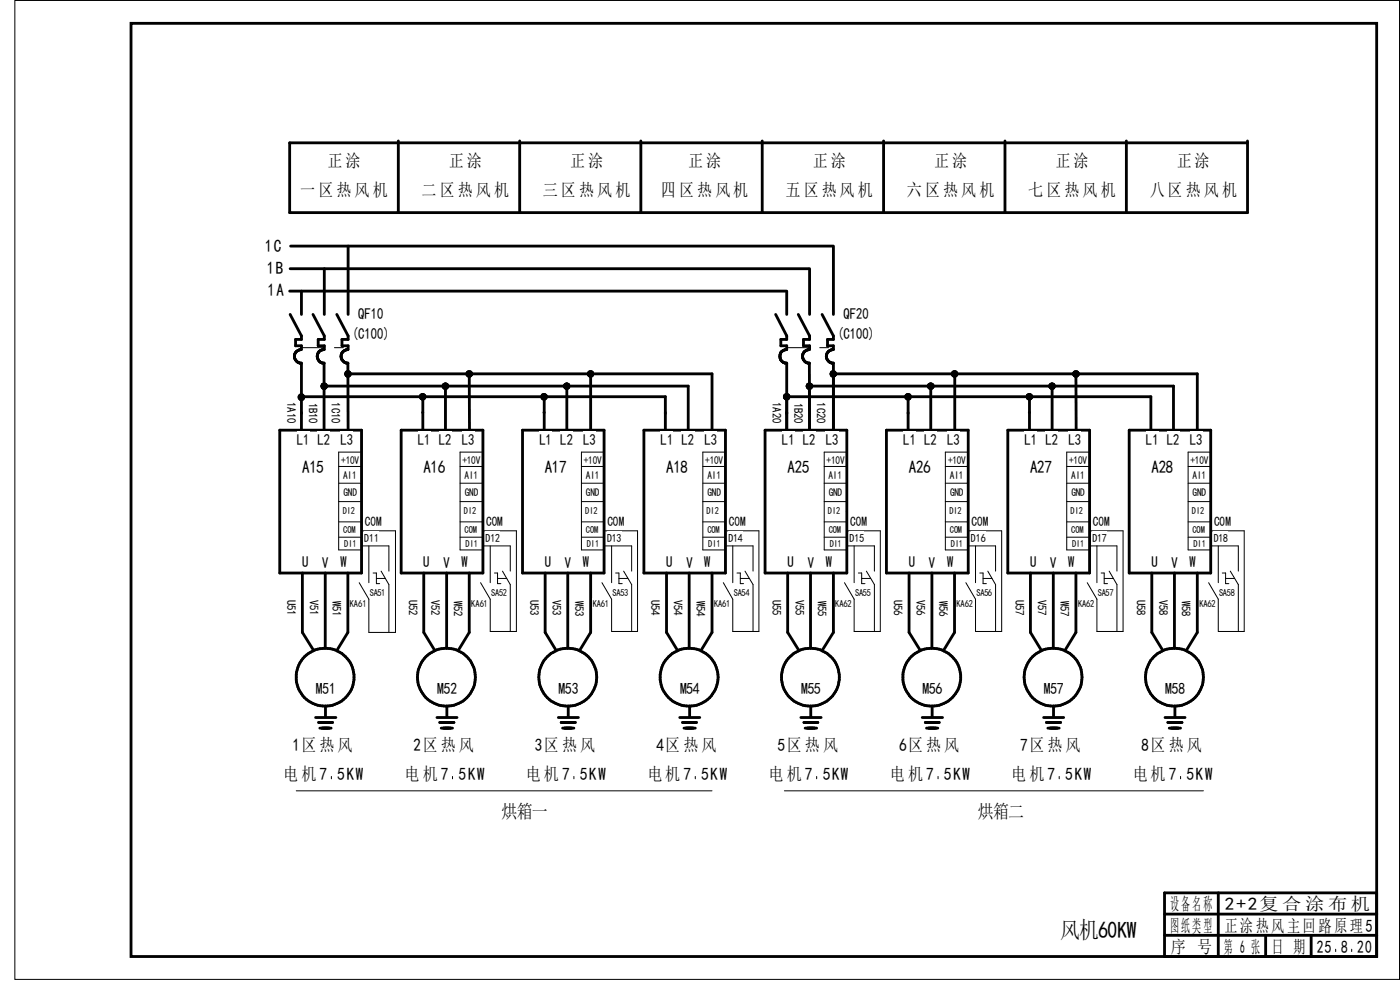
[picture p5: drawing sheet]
<svg xmlns="http://www.w3.org/2000/svg" width="297mm" height="210mm" viewBox="0 0 297 210" stroke-linecap="round" stroke-linejoin="round" font-family="sans-serif">
<g fill="none" stroke="#000" stroke-width=".6">
<path d="M84.5 29.9v15.2M110.2 29.9v15.2M136 29.9v15.2M161.7 29.9v15.2M187.4 29.9v15.2M213.2 29.9v15.2M239 29.9v15.2M264.6 29.9v15.2h-203.2v-14.8h203.2M61.5 57h110.1M61.7 52.2h114.9M68.8 57v9.7M73.9 52.2v14.5"/>
<path d="M171.7 57v9.7M176.8 52.2v14.5M61.4 61.8h105.4M61.5 66.7l2.4 4.5v.8h-1.2v1.4h1.2v.7M63.9 74.1a1.45 1.45 0 0 0-1.5 1.5 1.45 1.45 0 0 0 1.5 1.4M63.9 61.8v4.9M63.9 77v14.2M66.4 66.7l2.4 4.5v.8h-1.3v1.4h1.3v.7M68.7 74.1a1.45 1.45 0 0 0-1.4 1.5 1.45 1.45 0 0 0 1.4 1.4M68.7 77v14.2M71.5 66.7l2.4 4.5v.8h-1.4v1.4h1.4v.7M73.1 76.9l.7 .1z"/>
<path d="M73.8 74.1a1.44 1.44 0 0 0-1.4 1.1 1.44 1.44 0 0 0 .7 1.7M73.8 77l.1 14.5M73.9 79.3h77.2v12.2M99.5 79.3l.1 12.2M125.3 79.3v12.2M164.5 66.7l2.4 4.5v.8h-1.2v1.4h1.2v.7M166.5 77h.3M166.5 77h.4M166.9 74.1a1.45 1.45 0 0 0-1.4 1.3 1.45 1.45 0 0 0 1 1.6M166.9 61.8v4.9M166.9 77v14.2M169.3 66.7l2.4 4.5v.8h-1.3v1.4h1.3v.7"/>
<path d="M170.4 76.3a1.34 1.34 0 0 0 1.3 .7h-.4M170.4 76.3l.6 .6M171.7 74.1a1.43 1.43 0 0 0-1.3 2.2M171.7 77v14.2v-9.3M174.4 66.7l2.4 4.5v.8h-1.2v1.4h1.2v.7M176.3 79.3h77.7v12.2M176.4 74.2a1.44 1.44 0 0 0-1.1 1.4 1.44 1.44 0 0 0 1.1 1.4M176.4 77h.3M176.4 77h.4M176.7 74.1l-.3 .1M176.8 74.1l-.4 .1M176.8 77v14.5"/>
<path d="M202.5 79.3v12.2M228.3 79.3v12.2M59.4 91.2h17.3v30.3h-17.3zM63.9 84.2h77.2v7M68.8 81.9h77.2v9.3M85.1 91.2h17.3v30.3h-17.3zM89.6 87.5h.1M89.7 84.2v7M94.5 81.9v9.3M110.8 91.2h17.4v30.3h-17.4zM115.4 87.5h.1M115.5 84.2v7"/>
<path d="M120.3 81.9v9.3M136.6 91.2h17.3v30.3h-17.3zM162.3 91.2h17.3v30.3h-17.3zM166.9 84.2h77.2v7M171.2 81.9h77.7v9.3M188 91.2h17.4v30.3h-17.4zM192.7 84.2v7M197.5 81.9v9.3M213.8 91.2h17.4v30.3h-17.4zM218.4 87.5h.1M218.4 84.2v7M223.2 81.9v9.3"/>
<path d="M239.6 91.2h17.2v30.3h-17.2zM64.2 121.5v12.6l2.4 3.9M69 121.5v16M73.8 121.5v12.6l-2.3 3.9M89.9 121.5v12.6l2.3 3.9M94.7 121.5v16M99.5 121.5v12.6l-2.3 3.9M115.6 121.5v12.6l2.4 3.9M120.4 121.5v16M125.3 121.5v12.6l-2.4 3.9M141.4 121.5v12.6l2.4 3.9M146.2 121.5v16"/>
<path d="M151.1 121.5v12.6l-2.4 3.9M167.1 121.5v12.6l2.4 3.9M171.9 121.5v16M176.8 121.5v12.6l-2.4 3.9M192.8 121.5v12.6l2.4 3.9M197.7 121.5v16M202.5 121.5v12.6l-2.4 3.9M218.6 121.5v12.6l2.4 3.9M223.5 121.5v16M228.3 121.5v12.6l-2.4 3.9M244.4 121.5v12.6l2.3 3.9M249.2 121.5v16"/>
<path d="M254 121.5v12.6l-2.3 3.9M67 152.2h4.2M67.6 153.2h3M67.8 154.5h2.4M69.1 149.7v2.3M92.7 152.2h4.3M93.3 153.2h3M93.6 154.5h2.4M94.8 149.7v2.3M118.5 152.2h4.2M119 153.2h3M119.4 154.5h2.4"/>
<path d="M120.5 149.7v2.3M144.2 152.2h4.2M144.8 153.2h3M145.1 154.5h2.4M146.3 149.7v2.3M169.9 152.2h4.3M170.6 153.2h2.9M170.8 154.5h2.4M172 149.7v2.3M195.6 152.2h4.4M196.3 153.2h2.9M196.6 154.5h2.4"/>
<path d="M197.7 149.7v2.3M221.4 152.2h4.2M222 153.2h3M222.3 154.5h2.4M223.5 149.7v2.3M247.1 152.2h4.3M247.8 153.2h3M248 154.5h2.4M249.3 149.7v2.3"/>
<circle cx="73.8" cy="79.3" r=".48"/>
<circle cx="99.6" cy="79.3" r=".5"/>
<circle cx="125.3" cy="79.3" r=".5"/>
<circle cx="176.8" cy="79.3" r=".51"/>
<circle cx="202.5" cy="79.3" r=".49"/>
<circle cx="228.2" cy="79.3" r=".51"/>
<circle cx="63.9" cy="84.3" r=".51"/>
<circle cx="68.8" cy="81.9" r=".5"/>
<circle cx="89.7" cy="84.2" r=".51"/>
<circle cx="94.5" cy="81.9" r=".49"/>
<circle cx="115.4" cy="84.2" r=".5"/>
<circle cx="120.2" cy="81.9" r=".49"/>
<circle cx="166.9" cy="84.2" r=".49"/>
<circle cx="171.7" cy="81.9" r=".5"/>
<circle cx="192.6" cy="84.2" r=".49"/>
<circle cx="197.5" cy="81.9" r=".5"/>
<circle cx="218.4" cy="84.2" r=".51"/>
<circle cx="223.2" cy="81.9" r=".49"/>
<circle cx="69" cy="143.6" r="6.1"/>
<circle cx="94.7" cy="143.6" r="6.1"/>
<circle cx="120.4" cy="143.6" r="6.1"/>
<circle cx="146.2" cy="143.6" r="6.1"/>
<circle cx="171.9" cy="143.6" r="6.1"/>
<circle cx="197.7" cy="143.6" r="6.1"/>
<circle cx="223.4" cy="143.6" r="6.1"/>
<circle cx="249.2" cy="143.6" r="6.1"/>
</g>
<g fill="none" stroke="#000" stroke-width=".21">
<path d="M63.9 73.7h5.1M71 73.7h1.9M166.9 73.7h5M173.9 73.7h1.9M71.9 98.9h4.7M76.7 95.9h-4.8v20.7h4.7M97.6 98.9h4.7M102.4 95.9h-4.8v20.7h4.7M123.3 98.9h4.8M128.2 95.9h-4.9v20.7h4.8M149.1 98.9h4.7M153.9 95.9h-4.8v20.7h4.7"/>
<path d="M174.8 98.9h4.7M179.6 95.9h-4.8v20.7h4.7M200.5 98.9h4.8M205.4 95.9h-4.9v20.7h4.8M226.3 98.9h4.8M231.2 95.9h-4.9v20.7h4.8M252 98.9h4.8M256.8 95.9h-4.8v20.7h4.8M71.9 110.7h4.8M71.9 114h4.7M71.9 102.5h4.8M71.9 106.4h4.8"/>
<path d="M76.6 108.4h.1M76.7 112.6h7.2v21.5h-5.6v-7l-2.1-3.5M76.7 115.8h5.8v5.3M78.3 115.8v7.8M97.6 110.7h4.8M97.6 114h4.7M97.6 102.5h4.8M97.6 106.4h4.8M102.3 108.4h.1M102.4 115.8h5.8v5.3M102.4 112.6h7.2v21.4h-5.6v-6.9l-2.1-3.5M104 115.8v7.8"/>
<path d="M123.3 110.7h4.9M123.3 114h4.8M123.3 102.5h4.9M123.3 106.4h4.9M128.1 108.4h.1M128.2 115.8h5.8v5.3M128.2 112.6h7v21.4h-5.5v-6.9l-2-3.5M129.7 115.8v7.8M149.1 110.7h4.8M149.1 114h4.7M149.1 102.5h4.8M149.1 106.4h4.8"/>
<path d="M153.8 108.4h.1M153.9 115.8h5.9v5.3M153.9 112.6h7.1v21.4h-5.5v-6.9l-2-3.5M155.5 115.8v7.8M174.8 110.7h4.8M174.8 114h4.7M174.8 102.5h4.8M174.8 106.4h4.8M179.5 108.4h.1M179.6 115.8h5.9v5.3M179.6 112.6h7.2v21.4h-5.6v-6.9l-2.1-3.5M181.2 115.8v7.8"/>
<path d="M200.5 110.7h4.9M200.5 114h4.8M200.5 102.5h4.9M200.5 106.4h4.9M205.3 108.4h.1M205.4 115.8h5.8v5.3M205.4 112.6h7.1v21.4h-5.6v-6.9l-2-3.5M206.9 115.8v7.8M226.3 110.7h4.9M226.3 114h4.8M226.3 102.5h4.9M226.3 106.4h4.9"/>
<path d="M231.1 108.4h.1M231.2 115.8h5.8v5.3M231.2 112.6h7v21.4h-5.5v-6.9l-2-3.5M232.7 115.8v7.8M252 110.7h4.8M252 114h4.8M252 102.5h4.8M252 106.4h4.8M256.8 108.4h.1M256.8 115.8h5.9v5.3M256.8 112.6h7.2v21.4h-5.5v-6.9l-2.1-3.5M258.5 115.8v7.8"/>
<path d="M79.1 121.5h.8v2.3h.6M79.9 122.7h1.9M80.9 121.1l1.6 2.9v10.1M104.9 121.5h.7v2.3h.7M105.6 122.7h1.9M106.6 121.1l1.6 2.9v10M130.6 121.5h.7v2.3h.7M131.3 122.7h1.9M132.3 121.1l1.7 2.9v10M156.4 121.5h.7v2.3h.6M157.1 122.7h1.9M158 121.1l1.8 2.9v10"/>
<path d="M182.1 121.5h.7v2.3h.7M182.8 122.7h1.9M183.8 121.1l1.7 2.9v10M207.9 121.5h.6v2.3h.8M208.5 122.7h1.9M209.5 121.1l1.7 2.9v10M233.6 121.5h.6v2.3h.7M234.2 122.7h2M235.3 121.1l1.7 2.9v10M259.3 121.5h.7v2.3h.7M260 122.7h1.9M261 121.1l1.7 2.9v10"/>
<path d="M62.8 167.8h88.3M166.4 167.8h88.9"/>
</g>
<g fill="#000">
<circle cx="63.9" cy="87.5" r=".3"/>
<circle cx="141.1" cy="87.5" r=".3"/>
<circle cx="166.9" cy="87.5" r=".3"/>
<circle cx="192.7" cy="87.5" r=".3"/>
</g>
<g fill="#fff">
<path d="M72.8 103.1h2.9v2.3h-2.9z" fill-rule="evenodd"/>
<path d="M72.2 91.5h2.7v3.2h-2.7z" fill-rule="evenodd"/>
<path d="M77.4 109h3.6v2.9h-3.6z" fill-rule="evenodd"/>
<path d="M60.7 127.2h2.6v3.3h-2.6z" fill-rule="evenodd"/>
<path d="M65.5 127.3h2.5v3.3h-2.5z" fill-rule="evenodd"/>
<path d="M67 144.2h4.2v3.3h-4.2z" fill-rule="evenodd"/>
<path d="M68.3 117.6h1.5v3.2h-1.5z" fill-rule="evenodd"/>
<path d="M64.1 117.4h1.4v3.2h-1.4z" fill-rule="evenodd"/>
<path d="M72.2 117.3h1.4v3.2h-1.4z" fill-rule="evenodd"/>
<path d="M62.9 91.5h2.8v3.2h-2.8z" fill-rule="evenodd"/>
<path d="M67.3 91.5h2.8v3.2h-2.8z" fill-rule="evenodd"/>
<path d="M72.4 96.4h3.8v2.3h-3.8z" fill-rule="evenodd"/>
<path d="M70.1 85.3h2.6v4.5h-2.6z" fill-rule="evenodd"/>
<path d="M65.2 85.4h2.6v4.4h-2.6z" fill-rule="evenodd"/>
<path d="M60.7 85.3h2.6v4.4h-2.6z" fill-rule="evenodd"/>
<path d="M60.1 162.1h17.3v3.6h-17.3z" fill-rule="evenodd"/>
</g>
<path d="M70.3 164.7v.5" fill="none" stroke="#000" stroke-width=".21"/>
<g fill="#fff">
<path d="M64.1 97h4.6v3.7h-4.6z" fill-rule="evenodd"/>
<path d="M56.2 50.1h3.9v3.6h-3.9z" fill-rule="evenodd"/>
<path d="M56.6 54.7h3.9v3.7h-3.9z" fill-rule="evenodd"/>
<path d="M56.7 59.5h3.9v3.6h-3.9z" fill-rule="evenodd"/>
<path d="M72.8 99.5h2.9v2.3h-2.9z" fill-rule="evenodd"/>
<path d="M72.8 111.2h2.7v2.1h-2.7z" fill-rule="evenodd"/>
<path d="M73 114.2h2.7v2.1h-2.7z" fill-rule="evenodd"/>
<path d="M72.7 107.2h2.6v2.1h-2.6z" fill-rule="evenodd"/>
<path d="M77.3 112.8h3.1v2.4h-3.1z" fill-rule="evenodd"/>
<path d="M74.2 126.9h3.6v2.1h-3.6z" fill-rule="evenodd"/>
<path d="M70.3 127.5h2.5v3.3h-2.5z" fill-rule="evenodd"/>
<path d="M78.4 124.5h3.4v2.1h-3.4z" fill-rule="evenodd"/>
<path d="M98.6 103.1h2.8v2.3h-2.8z" fill-rule="evenodd"/>
<path d="M97.9 91.5h2.8v3.2h-2.8z" fill-rule="evenodd"/>
<path d="M103.1 109h3.6v2.9h-3.6z" fill-rule="evenodd"/>
<path d="M86.4 127.2h2.6v3.3h-2.6z" fill-rule="evenodd"/>
<path d="M91.2 127.3h2.6v3.3h-2.6z" fill-rule="evenodd"/>
<path d="M92.7 144.2h4.3v3.3h-4.3z" fill-rule="evenodd"/>
<path d="M94.1 117.6h1.4v3.2h-1.4z" fill-rule="evenodd"/>
<path d="M89.8 117.4h1.4v3.2h-1.4z" fill-rule="evenodd"/>
<path d="M97.9 117.3h1.4v3.2h-1.4z" fill-rule="evenodd"/>
<path d="M88.6 91.5h2.8v3.2h-2.8z" fill-rule="evenodd"/>
<path d="M93.1 91.5h2.7v3.2h-2.7z" fill-rule="evenodd"/>
<path d="M98.1 96.4h3.8v2.3h-3.8z" fill-rule="evenodd"/>
<path d="M85.8 162.1h17.3v3.6h-17.3z" fill-rule="evenodd"/>
</g>
<path d="M96 164.7v.5" fill="none" stroke="#000" stroke-width=".21"/>
<g fill="#fff">
<path d="M89.8 97h4.7v3.7h-4.7z" fill-rule="evenodd"/>
<path d="M98.5 99.5h2.9v2.3h-2.9z" fill-rule="evenodd"/>
<path d="M98.5 111.2h2.7v2.1h-2.7z" fill-rule="evenodd"/>
<path d="M98.7 114.2h2.7v2.1h-2.7z" fill-rule="evenodd"/>
<path d="M98.4 107.2h2.7v2.1h-2.7z" fill-rule="evenodd"/>
<path d="M103 112.8h3.1v2.4h-3.1z" fill-rule="evenodd"/>
<path d="M100 126.9h3.5v2.1h-3.5z" fill-rule="evenodd"/>
<path d="M96 127.5h2.6v3.3h-2.6z" fill-rule="evenodd"/>
<path d="M104.2 124.5h3.3v2.1h-3.3z" fill-rule="evenodd"/>
<path d="M124.3 103.1h2.9v2.3h-2.9z" fill-rule="evenodd"/>
<path d="M123.7 91.5h2.7v3.2h-2.7z" fill-rule="evenodd"/>
<path d="M128.8 109h3.7v2.9h-3.7z" fill-rule="evenodd"/>
<path d="M112.2 127.2h2.6v3.3h-2.6z" fill-rule="evenodd"/>
<path d="M116.9 127.3h2.6v3.3h-2.6z" fill-rule="evenodd"/>
<path d="M118.5 144.2h4.2v3.3h-4.2z" fill-rule="evenodd"/>
<path d="M119.8 117.6h1.4v3.2h-1.4z" fill-rule="evenodd"/>
<path d="M115.5 117.4h1.4v3.2h-1.4z" fill-rule="evenodd"/>
<path d="M123.6 117.3h1.4v3.2h-1.4z" fill-rule="evenodd"/>
<path d="M114.4 91.5h2.7v3.2h-2.7z" fill-rule="evenodd"/>
<path d="M118.8 91.5h2.8v3.2h-2.8z" fill-rule="evenodd"/>
<path d="M123.8 96.4h3.9v2.3h-3.9z" fill-rule="evenodd"/>
<path d="M111.6 162.1h17.3v3.6h-17.3z" fill-rule="evenodd"/>
</g>
<path d="M121.8 164.7v.5" fill="none" stroke="#000" stroke-width=".21"/>
<g fill="#fff">
<path d="M115.6 97h4.6v3.7h-4.6z" fill-rule="evenodd"/>
<path d="M124.3 99.5h2.9v2.3h-2.9z" fill-rule="evenodd"/>
<path d="M124.3 111.2h2.6v2.1h-2.6z" fill-rule="evenodd"/>
<path d="M124.5 114.2h2.6v2.1h-2.6z" fill-rule="evenodd"/>
<path d="M124.1 107.2h2.7v2.1h-2.7z" fill-rule="evenodd"/>
<path d="M128.8 112.8h3v2.4h-3z" fill-rule="evenodd"/>
<path d="M125.7 126.9h3.5v2.1h-3.5z" fill-rule="evenodd"/>
<path d="M121.7 127.5h2.6v3.3h-2.6z" fill-rule="evenodd"/>
<path d="M129.9 124.5h3.3v2.1h-3.3z" fill-rule="evenodd"/>
<path d="M150 103.1h2.9v2.3h-2.9z" fill-rule="evenodd"/>
<path d="M149.4 91.5h2.8v3.2h-2.8z" fill-rule="evenodd"/>
<path d="M154.6 109h3.6v2.9h-3.6z" fill-rule="evenodd"/>
<path d="M137.9 127.2h2.6v3.3h-2.6z" fill-rule="evenodd"/>
<path d="M142.7 127.3h2.6v3.3h-2.6z" fill-rule="evenodd"/>
<path d="M144.2 144.2h4.2v3.3h-4.2z" fill-rule="evenodd"/>
<path d="M145.6 117.6h1.4v3.2h-1.4z" fill-rule="evenodd"/>
<path d="M141.3 117.4h1.4v3.2h-1.4z" fill-rule="evenodd"/>
<path d="M149.4 117.3h1.4v3.2h-1.4z" fill-rule="evenodd"/>
<path d="M140.1 91.5h2.8v3.2h-2.8z" fill-rule="evenodd"/>
<path d="M144.5 91.5h2.8v3.2h-2.8z" fill-rule="evenodd"/>
<path d="M149.6 96.4h3.8v2.3h-3.8z" fill-rule="evenodd"/>
<path d="M137.3 162.1h17.3v3.6h-17.3z" fill-rule="evenodd"/>
</g>
<path d="M147.5 164.7v.5" fill="none" stroke="#000" stroke-width=".21"/>
<g fill="#fff">
<path d="M141.3 97h4.6v3.7h-4.6z" fill-rule="evenodd"/>
<path d="M150 99.5h2.9v2.3h-2.9z" fill-rule="evenodd"/>
<path d="M150 111.2h2.7v2.1h-2.7z" fill-rule="evenodd"/>
<path d="M150.2 114.2h2.7v2.1h-2.7z" fill-rule="evenodd"/>
<path d="M149.9 107.2h2.6v2.1h-2.6z" fill-rule="evenodd"/>
<path d="M154.5 112.8h3.1v2.4h-3.1z" fill-rule="evenodd"/>
<path d="M151.5 126.9h3.5v2.1h-3.5z" fill-rule="evenodd"/>
<path d="M147.5 127.5h2.6v3.3h-2.6z" fill-rule="evenodd"/>
<path d="M155.7 124.5h3.3v2.1h-3.3z" fill-rule="evenodd"/>
<path d="M175.8 103.1h2.9v2.3h-2.9z" fill-rule="evenodd"/>
<path d="M175.1 91.5h2.8v3.2h-2.8z" fill-rule="evenodd"/>
<path d="M180.3 109h3.7v2.9h-3.7z" fill-rule="evenodd"/>
<path d="M163.7 127.2h2.5v3.3h-2.5z" fill-rule="evenodd"/>
<path d="M168.4 127.3h2.6v3.3h-2.6z" fill-rule="evenodd"/>
<path d="M169.9 144.2h4.3v3.3h-4.3z" fill-rule="evenodd"/>
<path d="M171.3 117.6h1.4v3.2h-1.4z" fill-rule="evenodd"/>
<path d="M167 117.4h1.4v3.2h-1.4z" fill-rule="evenodd"/>
<path d="M175.1 117.3h1.4v3.2h-1.4z" fill-rule="evenodd"/>
<path d="M165.9 91.5h2.7v3.2h-2.7z" fill-rule="evenodd"/>
<path d="M170.3 91.5h2.7v3.2h-2.7z" fill-rule="evenodd"/>
<path d="M175.3 96.4h3.9v2.3h-3.9z" fill-rule="evenodd"/>
<path d="M163 162.1h17.4v3.6h-17.4z" fill-rule="evenodd"/>
</g>
<path d="M173.2 164.7v.5" fill="none" stroke="#000" stroke-width=".21"/>
<g fill="#fff">
<path d="M167 97h4.7v3.7h-4.7z" fill-rule="evenodd"/>
<path d="M175.7 99.5h2.9v2.3h-2.9z" fill-rule="evenodd"/>
<path d="M175.8 111.2h2.6v2.1h-2.6z" fill-rule="evenodd"/>
<path d="M176 114.2h2.6v2.1h-2.6z" fill-rule="evenodd"/>
<path d="M175.6 107.2h2.7v2.1h-2.7z" fill-rule="evenodd"/>
<path d="M180.2 112.8h3.1v2.4h-3.1z" fill-rule="evenodd"/>
<path d="M177.2 126.9h3.5v2.1h-3.5z" fill-rule="evenodd"/>
<path d="M173.2 127.5h2.6v3.3h-2.6z" fill-rule="evenodd"/>
<path d="M181.4 124.5h3.3v2.1h-3.3z" fill-rule="evenodd"/>
<path d="M201.5 103.1h2.9v2.3h-2.9z" fill-rule="evenodd"/>
<path d="M200.9 91.5h2.7v3.2h-2.7z" fill-rule="evenodd"/>
<path d="M206.1 109h3.6v2.9h-3.6z" fill-rule="evenodd"/>
<path d="M189.4 127.2h2.6v3.3h-2.6z" fill-rule="evenodd"/>
<path d="M194.2 127.3h2.5v3.3h-2.5z" fill-rule="evenodd"/>
<path d="M195.7 144.2h4.2v3.3h-4.2z" fill-rule="evenodd"/>
<path d="M197.1 117.6h1.4v3.2h-1.4z" fill-rule="evenodd"/>
<path d="M192.8 117.4h1.4v3.2h-1.4z" fill-rule="evenodd"/>
<path d="M200.9 117.3h1.4v3.2h-1.4z" fill-rule="evenodd"/>
<path d="M191.6 91.5h2.8v3.2h-2.8z" fill-rule="evenodd"/>
<path d="M196 91.5h2.8v3.2h-2.8z" fill-rule="evenodd"/>
<path d="M201.1 96.4h3.8v2.3h-3.8z" fill-rule="evenodd"/>
<path d="M218.5 97h4.7v3.7h-4.7z" fill-rule="evenodd"/>
<path d="M201.5 99.5h2.9v2.3h-2.9z" fill-rule="evenodd"/>
<path d="M201.5 111.2h2.7v2.1h-2.7z" fill-rule="evenodd"/>
<path d="M201.7 114.2h2.7v2.1h-2.7z" fill-rule="evenodd"/>
<path d="M201.4 107.2h2.6v2.1h-2.6z" fill-rule="evenodd"/>
<path d="M206 112.8h3.1v2.4h-3.1z" fill-rule="evenodd"/>
<path d="M202.9 126.9h3.6v2.1h-3.6z" fill-rule="evenodd"/>
<path d="M199 127.5h2.5v3.3h-2.5z" fill-rule="evenodd"/>
<path d="M207.1 124.5h3.4v2.1h-3.4z" fill-rule="evenodd"/>
<path d="M227.3 103.1h2.8v2.3h-2.8z" fill-rule="evenodd"/>
<path d="M226.6 91.5h2.8v3.2h-2.8z" fill-rule="evenodd"/>
<path d="M231.8 109h3.6v2.9h-3.6z" fill-rule="evenodd"/>
<path d="M215.1 127.2h2.6v3.3h-2.6z" fill-rule="evenodd"/>
<path d="M219.9 127.3h2.6v3.3h-2.6z" fill-rule="evenodd"/>
<path d="M221.4 144.2h4.3v3.3h-4.3z" fill-rule="evenodd"/>
<path d="M222.8 117.6h1.4v3.2h-1.4z" fill-rule="evenodd"/>
<path d="M218.5 117.4h1.4v3.2h-1.4z" fill-rule="evenodd"/>
<path d="M226.6 117.3h1.4v3.2h-1.4z" fill-rule="evenodd"/>
<path d="M217.3 91.5h2.8v3.2h-2.8z" fill-rule="evenodd"/>
<path d="M221.8 91.5h2.7v3.2h-2.7z" fill-rule="evenodd"/>
<path d="M226.8 96.4h3.8v2.3h-3.8z" fill-rule="evenodd"/>
<path d="M214.5 162.1h17.3v3.6h-17.3z" fill-rule="evenodd"/>
</g>
<path d="M224.7 164.7v.5" fill="none" stroke="#000" stroke-width=".21"/>
<g fill="#fff">
<path d="M244.3 97h4.6v3.7h-4.6z" fill-rule="evenodd"/>
<path d="M227.2 99.5h2.9v2.3h-2.9z" fill-rule="evenodd"/>
<path d="M227.2 111.2h2.7v2.1h-2.7z" fill-rule="evenodd"/>
<path d="M227.4 114.2h2.7v2.1h-2.7z" fill-rule="evenodd"/>
<path d="M227.1 107.2h2.7v2.1h-2.7z" fill-rule="evenodd"/>
<path d="M231.7 112.8h3.1v2.4h-3.1z" fill-rule="evenodd"/>
<path d="M228.7 126.9h3.5v2.1h-3.5z" fill-rule="evenodd"/>
<path d="M224.7 127.5h2.6v3.3h-2.6z" fill-rule="evenodd"/>
<path d="M232.9 124.5h3.3v2.1h-3.3z" fill-rule="evenodd"/>
<path d="M253 103.1h2.9v2.3h-2.9z" fill-rule="evenodd"/>
<path d="M252.4 91.5h2.7v3.2h-2.7z" fill-rule="evenodd"/>
<path d="M257.5 109h3.7v2.9h-3.7z" fill-rule="evenodd"/>
<path d="M240.9 127.2h2.6v3.3h-2.6z" fill-rule="evenodd"/>
<path d="M245.6 127.3h2.6v3.3h-2.6z" fill-rule="evenodd"/>
<path d="M247.2 144.2h4.2v3.3h-4.2z" fill-rule="evenodd"/>
<path d="M248.5 117.6h1.4v3.2h-1.4z" fill-rule="evenodd"/>
<path d="M244.2 117.4h1.4v3.2h-1.4z" fill-rule="evenodd"/>
<path d="M252.3 117.3h1.4v3.2h-1.4z" fill-rule="evenodd"/>
<path d="M243.1 91.5h2.7v3.2h-2.7z" fill-rule="evenodd"/>
<path d="M247.5 91.5h2.8v3.2h-2.8z" fill-rule="evenodd"/>
<path d="M252.6 96.4h3.8v2.3h-3.8z" fill-rule="evenodd"/>
<path d="M240.3 162.1h17.3v3.6h-17.3z" fill-rule="evenodd"/>
</g>
<path d="M250.4 164.7v.5" fill="none" stroke="#000" stroke-width=".21"/>
<g fill="#fff">
<path d="M253 99.5h2.9v2.3h-2.9z" fill-rule="evenodd"/>
<path d="M253 111.2h2.6v2.1h-2.6z" fill-rule="evenodd"/>
<path d="M253.2 114.2h2.6v2.1h-2.6z" fill-rule="evenodd"/>
<path d="M252.8 107.2h2.7v2.1h-2.7z" fill-rule="evenodd"/>
<path d="M257.5 112.8h3v2.4h-3z" fill-rule="evenodd"/>
<path d="M254.4 126.9h3.5v2.1h-3.5z" fill-rule="evenodd"/>
<path d="M250.4 127.5h2.6v3.3h-2.6z" fill-rule="evenodd"/>
<path d="M258.6 124.5h3.3v2.1h-3.3z" fill-rule="evenodd"/>
<path d="M192.8 97h4.6v3.7h-4.6z" fill-rule="evenodd"/>
<path d="M74.6 69h8.2v3.2h-8.2z" fill-rule="evenodd"/>
<path d="M188.8 162.1h17.3v3.6h-17.3z" fill-rule="evenodd"/>
</g>
<path d="M199 164.7v.5" fill="none" stroke="#000" stroke-width=".21"/>
<g fill="#fff">
<path d="M63.7 38.2h19.2v3.6h-19.2z" fill-rule="evenodd"/>
<path d="M89.4 38.2h19.2v3.6h-19.2z" fill-rule="evenodd"/>
<path d="M115.2 38.2h19.2v3.6h-19.2z" fill-rule="evenodd"/>
<path d="M140.2 38.2h19.2v3.6h-19.2z" fill-rule="evenodd"/>
<path d="M166.6 38.2h19.3v3.6h-19.3z" fill-rule="evenodd"/>
<path d="M192.4 38.2h19.2v3.6h-19.2z" fill-rule="evenodd"/>
<path d="M218.1 38.2h19.2v3.6h-19.2z" fill-rule="evenodd"/>
<path d="M243.9 38.2h19.2v3.6h-19.2z" fill-rule="evenodd"/>
<path d="M177.6 69h8.1v3.2h-8.1z" fill-rule="evenodd"/>
<path d="M173.1 85.3h2.5v4.5h-2.5z" fill-rule="evenodd"/>
<path d="M168.2 85.4h2.6v4.4h-2.6z" fill-rule="evenodd"/>
<path d="M163.7 85.3h2.5v4.4h-2.5z" fill-rule="evenodd"/>
<path d="M106.4 170.1h9.7v3.8h-9.7z" fill-rule="evenodd"/>
<path d="M207.4 170.1h9.8v3.8h-9.8z" fill-rule="evenodd"/>
<path d="M224.9 194.6h16.2v4.8h-16.2z" fill-rule="evenodd"/>
<path d="M248.2 194.3h9.5v3.6h-9.5z" fill-rule="evenodd"/>
<path d="M259.8 189.8h31.7v3.6h-31.7z" fill-rule="evenodd"/>
<path d="M279.4 198.8h12v3.6h-12z" fill-rule="evenodd"/>
</g>
<path d="M283.4 201.4v.5M286.8 201.4v.5" fill="none" stroke="#000" stroke-width=".21"/>
<g fill="#fff">
<path d="M248.2 189.8h9.5v3.6h-9.5z" fill-rule="evenodd"/>
<path d="M259.7 194.3h31.7v3.6h-31.7z" fill-rule="evenodd"/>
<path d="M72.8 103.1h2.9v2.3h-2.9z" fill-rule="evenodd"/>
<path d="M72.2 91.5h2.7v3.2h-2.7z" fill-rule="evenodd"/>
<path d="M77.4 109h3.6v2.9h-3.6z" fill-rule="evenodd"/>
<path d="M60.7 127.2h2.6v3.3h-2.6z" fill-rule="evenodd"/>
<path d="M65.5 127.3h2.5v3.3h-2.5z" fill-rule="evenodd"/>
<path d="M67 144.2h4.2v3.3h-4.2z" fill-rule="evenodd"/>
<path d="M68.3 117.6h1.5v3.2h-1.5z" fill-rule="evenodd"/>
<path d="M64.1 117.4h1.4v3.2h-1.4z" fill-rule="evenodd"/>
<path d="M72.2 117.3h1.4v3.2h-1.4z" fill-rule="evenodd"/>
<path d="M62.9 91.5h2.8v3.2h-2.8z" fill-rule="evenodd"/>
<path d="M67.3 91.5h2.8v3.2h-2.8z" fill-rule="evenodd"/>
<path d="M72.4 96.4h3.8v2.3h-3.8z" fill-rule="evenodd"/>
<path d="M70.1 85.3h2.6v4.5h-2.6z" fill-rule="evenodd"/>
<path d="M65.2 85.4h2.6v4.4h-2.6z" fill-rule="evenodd"/>
<path d="M60.7 85.3h2.6v4.4h-2.6z" fill-rule="evenodd"/>
<path d="M60.1 162.1h17.3v3.6h-17.3z" fill-rule="evenodd"/>
</g>
<path d="M70.3 164.7v.5" fill="none" stroke="#000" stroke-width=".21"/>
<g fill="#fff">
<path d="M64.1 97h4.6v3.7h-4.6z" fill-rule="evenodd"/>
<path d="M56.2 50.1h3.9v3.6h-3.9z" fill-rule="evenodd"/>
<path d="M56.6 54.7h3.9v3.7h-3.9z" fill-rule="evenodd"/>
<path d="M56.7 59.5h3.9v3.6h-3.9z" fill-rule="evenodd"/>
<path d="M72.8 99.5h2.9v2.3h-2.9z" fill-rule="evenodd"/>
<path d="M72.8 111.2h2.7v2.1h-2.7z" fill-rule="evenodd"/>
<path d="M73 114.2h2.7v2.1h-2.7z" fill-rule="evenodd"/>
<path d="M72.7 107.2h2.6v2.1h-2.6z" fill-rule="evenodd"/>
<path d="M77.3 112.8h3.1v2.4h-3.1z" fill-rule="evenodd"/>
<path d="M74.2 126.9h3.6v2.1h-3.6z" fill-rule="evenodd"/>
<path d="M70.3 127.5h2.5v3.3h-2.5z" fill-rule="evenodd"/>
<path d="M78.4 124.5h3.4v2.1h-3.4z" fill-rule="evenodd"/>
<path d="M98.6 103.1h2.8v2.3h-2.8z" fill-rule="evenodd"/>
<path d="M97.9 91.5h2.8v3.2h-2.8z" fill-rule="evenodd"/>
<path d="M103.1 109h3.6v2.9h-3.6z" fill-rule="evenodd"/>
<path d="M86.4 127.2h2.6v3.3h-2.6z" fill-rule="evenodd"/>
<path d="M91.2 127.3h2.6v3.3h-2.6z" fill-rule="evenodd"/>
<path d="M92.7 144.2h4.3v3.3h-4.3z" fill-rule="evenodd"/>
<path d="M94.1 117.6h1.4v3.2h-1.4z" fill-rule="evenodd"/>
<path d="M89.8 117.4h1.4v3.2h-1.4z" fill-rule="evenodd"/>
<path d="M97.9 117.3h1.4v3.2h-1.4z" fill-rule="evenodd"/>
<path d="M88.6 91.5h2.8v3.2h-2.8z" fill-rule="evenodd"/>
<path d="M93.1 91.5h2.7v3.2h-2.7z" fill-rule="evenodd"/>
<path d="M98.1 96.4h3.8v2.3h-3.8z" fill-rule="evenodd"/>
<path d="M85.8 162.1h17.3v3.6h-17.3z" fill-rule="evenodd"/>
</g>
<path d="M96 164.7v.5" fill="none" stroke="#000" stroke-width=".21"/>
<g fill="#fff">
<path d="M89.8 97h4.7v3.7h-4.7z" fill-rule="evenodd"/>
<path d="M98.5 99.5h2.9v2.3h-2.9z" fill-rule="evenodd"/>
<path d="M98.5 111.2h2.7v2.1h-2.7z" fill-rule="evenodd"/>
<path d="M98.7 114.2h2.7v2.1h-2.7z" fill-rule="evenodd"/>
<path d="M98.4 107.2h2.7v2.1h-2.7z" fill-rule="evenodd"/>
<path d="M103 112.8h3.1v2.4h-3.1z" fill-rule="evenodd"/>
<path d="M100 126.9h3.5v2.1h-3.5z" fill-rule="evenodd"/>
<path d="M96 127.5h2.6v3.3h-2.6z" fill-rule="evenodd"/>
<path d="M104.2 124.5h3.3v2.1h-3.3z" fill-rule="evenodd"/>
<path d="M124.3 103.1h2.9v2.3h-2.9z" fill-rule="evenodd"/>
<path d="M123.7 91.5h2.7v3.2h-2.7z" fill-rule="evenodd"/>
<path d="M128.8 109h3.7v2.9h-3.7z" fill-rule="evenodd"/>
<path d="M112.2 127.2h2.6v3.3h-2.6z" fill-rule="evenodd"/>
<path d="M116.9 127.3h2.6v3.3h-2.6z" fill-rule="evenodd"/>
<path d="M118.5 144.2h4.2v3.3h-4.2z" fill-rule="evenodd"/>
<path d="M119.8 117.6h1.4v3.2h-1.4z" fill-rule="evenodd"/>
<path d="M115.5 117.4h1.4v3.2h-1.4z" fill-rule="evenodd"/>
<path d="M123.6 117.3h1.4v3.2h-1.4z" fill-rule="evenodd"/>
<path d="M114.4 91.5h2.7v3.2h-2.7z" fill-rule="evenodd"/>
<path d="M118.8 91.5h2.8v3.2h-2.8z" fill-rule="evenodd"/>
<path d="M123.8 96.4h3.9v2.3h-3.9z" fill-rule="evenodd"/>
<path d="M111.6 162.1h17.3v3.6h-17.3z" fill-rule="evenodd"/>
</g>
<path d="M121.8 164.7v.5" fill="none" stroke="#000" stroke-width=".21"/>
<g fill="#fff">
<path d="M115.6 97h4.6v3.7h-4.6z" fill-rule="evenodd"/>
<path d="M124.3 99.5h2.9v2.3h-2.9z" fill-rule="evenodd"/>
<path d="M124.3 111.2h2.6v2.1h-2.6z" fill-rule="evenodd"/>
<path d="M124.5 114.2h2.6v2.1h-2.6z" fill-rule="evenodd"/>
<path d="M124.1 107.2h2.7v2.1h-2.7z" fill-rule="evenodd"/>
<path d="M128.8 112.8h3v2.4h-3z" fill-rule="evenodd"/>
<path d="M125.7 126.9h3.5v2.1h-3.5z" fill-rule="evenodd"/>
<path d="M121.7 127.5h2.6v3.3h-2.6z" fill-rule="evenodd"/>
<path d="M129.9 124.5h3.3v2.1h-3.3z" fill-rule="evenodd"/>
<path d="M150 103.1h2.9v2.3h-2.9z" fill-rule="evenodd"/>
<path d="M149.4 91.5h2.8v3.2h-2.8z" fill-rule="evenodd"/>
<path d="M154.6 109h3.6v2.9h-3.6z" fill-rule="evenodd"/>
<path d="M137.9 127.2h2.6v3.3h-2.6z" fill-rule="evenodd"/>
<path d="M142.7 127.3h2.6v3.3h-2.6z" fill-rule="evenodd"/>
<path d="M144.2 144.2h4.2v3.3h-4.2z" fill-rule="evenodd"/>
<path d="M145.6 117.6h1.4v3.2h-1.4z" fill-rule="evenodd"/>
<path d="M141.3 117.4h1.4v3.2h-1.4z" fill-rule="evenodd"/>
<path d="M149.4 117.3h1.4v3.2h-1.4z" fill-rule="evenodd"/>
<path d="M140.1 91.5h2.8v3.2h-2.8z" fill-rule="evenodd"/>
<path d="M144.5 91.5h2.8v3.2h-2.8z" fill-rule="evenodd"/>
<path d="M149.6 96.4h3.8v2.3h-3.8z" fill-rule="evenodd"/>
<path d="M137.3 162.1h17.3v3.6h-17.3z" fill-rule="evenodd"/>
</g>
<path d="M147.5 164.7v.5" fill="none" stroke="#000" stroke-width=".21"/>
<g fill="#fff">
<path d="M141.3 97h4.6v3.7h-4.6z" fill-rule="evenodd"/>
<path d="M150 99.5h2.9v2.3h-2.9z" fill-rule="evenodd"/>
<path d="M150 111.2h2.7v2.1h-2.7z" fill-rule="evenodd"/>
<path d="M150.2 114.2h2.7v2.1h-2.7z" fill-rule="evenodd"/>
<path d="M149.9 107.2h2.6v2.1h-2.6z" fill-rule="evenodd"/>
<path d="M154.5 112.8h3.1v2.4h-3.1z" fill-rule="evenodd"/>
<path d="M151.5 126.9h3.5v2.1h-3.5z" fill-rule="evenodd"/>
<path d="M147.5 127.5h2.6v3.3h-2.6z" fill-rule="evenodd"/>
<path d="M155.7 124.5h3.3v2.1h-3.3z" fill-rule="evenodd"/>
<path d="M175.8 103.1h2.9v2.3h-2.9z" fill-rule="evenodd"/>
<path d="M175.1 91.5h2.8v3.2h-2.8z" fill-rule="evenodd"/>
<path d="M180.3 109h3.7v2.9h-3.7z" fill-rule="evenodd"/>
<path d="M163.7 127.2h2.5v3.3h-2.5z" fill-rule="evenodd"/>
<path d="M168.4 127.3h2.6v3.3h-2.6z" fill-rule="evenodd"/>
<path d="M169.9 144.2h4.3v3.3h-4.3z" fill-rule="evenodd"/>
<path d="M171.3 117.6h1.4v3.2h-1.4z" fill-rule="evenodd"/>
<path d="M167 117.4h1.4v3.2h-1.4z" fill-rule="evenodd"/>
<path d="M175.1 117.3h1.4v3.2h-1.4z" fill-rule="evenodd"/>
<path d="M165.9 91.5h2.7v3.2h-2.7z" fill-rule="evenodd"/>
<path d="M170.3 91.5h2.7v3.2h-2.7z" fill-rule="evenodd"/>
<path d="M175.3 96.4h3.9v2.3h-3.9z" fill-rule="evenodd"/>
<path d="M163 162.1h17.4v3.6h-17.4z" fill-rule="evenodd"/>
</g>
<path d="M173.2 164.7v.5" fill="none" stroke="#000" stroke-width=".21"/>
<g fill="#fff">
<path d="M167 97h4.7v3.7h-4.7z" fill-rule="evenodd"/>
<path d="M175.7 99.5h2.9v2.3h-2.9z" fill-rule="evenodd"/>
<path d="M175.8 111.2h2.6v2.1h-2.6z" fill-rule="evenodd"/>
<path d="M176 114.2h2.6v2.1h-2.6z" fill-rule="evenodd"/>
<path d="M175.6 107.2h2.7v2.1h-2.7z" fill-rule="evenodd"/>
<path d="M180.2 112.8h3.1v2.4h-3.1z" fill-rule="evenodd"/>
<path d="M177.2 126.9h3.5v2.1h-3.5z" fill-rule="evenodd"/>
<path d="M173.2 127.5h2.6v3.3h-2.6z" fill-rule="evenodd"/>
<path d="M181.4 124.5h3.3v2.1h-3.3z" fill-rule="evenodd"/>
<path d="M201.5 103.1h2.9v2.3h-2.9z" fill-rule="evenodd"/>
<path d="M200.9 91.5h2.7v3.2h-2.7z" fill-rule="evenodd"/>
<path d="M206.1 109h3.6v2.9h-3.6z" fill-rule="evenodd"/>
<path d="M189.4 127.2h2.6v3.3h-2.6z" fill-rule="evenodd"/>
<path d="M194.2 127.3h2.5v3.3h-2.5z" fill-rule="evenodd"/>
<path d="M195.7 144.2h4.2v3.3h-4.2z" fill-rule="evenodd"/>
<path d="M197.1 117.6h1.4v3.2h-1.4z" fill-rule="evenodd"/>
<path d="M192.8 117.4h1.4v3.2h-1.4z" fill-rule="evenodd"/>
<path d="M200.9 117.3h1.4v3.2h-1.4z" fill-rule="evenodd"/>
<path d="M191.6 91.5h2.8v3.2h-2.8z" fill-rule="evenodd"/>
<path d="M196 91.5h2.8v3.2h-2.8z" fill-rule="evenodd"/>
<path d="M201.1 96.4h3.8v2.3h-3.8z" fill-rule="evenodd"/>
<path d="M218.5 97h4.7v3.7h-4.7z" fill-rule="evenodd"/>
<path d="M201.5 99.5h2.9v2.3h-2.9z" fill-rule="evenodd"/>
<path d="M201.5 111.2h2.7v2.1h-2.7z" fill-rule="evenodd"/>
<path d="M201.7 114.2h2.7v2.1h-2.7z" fill-rule="evenodd"/>
<path d="M201.4 107.2h2.6v2.1h-2.6z" fill-rule="evenodd"/>
<path d="M206 112.8h3.1v2.4h-3.1z" fill-rule="evenodd"/>
<path d="M202.9 126.9h3.6v2.1h-3.6z" fill-rule="evenodd"/>
<path d="M199 127.5h2.5v3.3h-2.5z" fill-rule="evenodd"/>
<path d="M207.1 124.5h3.4v2.1h-3.4z" fill-rule="evenodd"/>
<path d="M227.3 103.1h2.8v2.3h-2.8z" fill-rule="evenodd"/>
<path d="M226.6 91.5h2.8v3.2h-2.8z" fill-rule="evenodd"/>
<path d="M231.8 109h3.6v2.9h-3.6z" fill-rule="evenodd"/>
<path d="M215.1 127.2h2.6v3.3h-2.6z" fill-rule="evenodd"/>
<path d="M219.9 127.3h2.6v3.3h-2.6z" fill-rule="evenodd"/>
<path d="M221.4 144.2h4.3v3.3h-4.3z" fill-rule="evenodd"/>
<path d="M222.8 117.6h1.4v3.2h-1.4z" fill-rule="evenodd"/>
<path d="M218.5 117.4h1.4v3.2h-1.4z" fill-rule="evenodd"/>
<path d="M226.6 117.3h1.4v3.2h-1.4z" fill-rule="evenodd"/>
<path d="M217.3 91.5h2.8v3.2h-2.8z" fill-rule="evenodd"/>
<path d="M221.8 91.5h2.7v3.2h-2.7z" fill-rule="evenodd"/>
<path d="M226.8 96.4h3.8v2.3h-3.8z" fill-rule="evenodd"/>
<path d="M214.5 162.1h17.3v3.6h-17.3z" fill-rule="evenodd"/>
</g>
<path d="M224.7 164.7v.5" fill="none" stroke="#000" stroke-width=".21"/>
<g fill="#fff">
<path d="M244.3 97h4.6v3.7h-4.6z" fill-rule="evenodd"/>
<path d="M227.2 99.5h2.9v2.3h-2.9z" fill-rule="evenodd"/>
<path d="M227.2 111.2h2.7v2.1h-2.7z" fill-rule="evenodd"/>
<path d="M227.4 114.2h2.7v2.1h-2.7z" fill-rule="evenodd"/>
<path d="M227.1 107.2h2.7v2.1h-2.7z" fill-rule="evenodd"/>
<path d="M231.7 112.8h3.1v2.4h-3.1z" fill-rule="evenodd"/>
<path d="M228.7 126.9h3.5v2.1h-3.5z" fill-rule="evenodd"/>
<path d="M224.7 127.5h2.6v3.3h-2.6z" fill-rule="evenodd"/>
<path d="M232.9 124.5h3.3v2.1h-3.3z" fill-rule="evenodd"/>
<path d="M253 103.1h2.9v2.3h-2.9z" fill-rule="evenodd"/>
<path d="M252.4 91.5h2.7v3.2h-2.7z" fill-rule="evenodd"/>
<path d="M257.5 109h3.7v2.9h-3.7z" fill-rule="evenodd"/>
<path d="M240.9 127.2h2.6v3.3h-2.6z" fill-rule="evenodd"/>
<path d="M245.6 127.3h2.6v3.3h-2.6z" fill-rule="evenodd"/>
<path d="M247.2 144.2h4.2v3.3h-4.2z" fill-rule="evenodd"/>
<path d="M248.5 117.6h1.4v3.2h-1.4z" fill-rule="evenodd"/>
<path d="M244.2 117.4h1.4v3.2h-1.4z" fill-rule="evenodd"/>
<path d="M252.3 117.3h1.4v3.2h-1.4z" fill-rule="evenodd"/>
<path d="M243.1 91.5h2.7v3.2h-2.7z" fill-rule="evenodd"/>
<path d="M247.5 91.5h2.8v3.2h-2.8z" fill-rule="evenodd"/>
<path d="M252.6 96.4h3.8v2.3h-3.8z" fill-rule="evenodd"/>
<path d="M240.3 162.1h17.3v3.6h-17.3z" fill-rule="evenodd"/>
</g>
<path d="M250.4 164.7v.5" fill="none" stroke="#000" stroke-width=".21"/>
<g fill="#fff">
<path d="M253 99.5h2.9v2.3h-2.9z" fill-rule="evenodd"/>
<path d="M253 111.2h2.6v2.1h-2.6z" fill-rule="evenodd"/>
<path d="M253.2 114.2h2.6v2.1h-2.6z" fill-rule="evenodd"/>
<path d="M252.8 107.2h2.7v2.1h-2.7z" fill-rule="evenodd"/>
<path d="M257.5 112.8h3v2.4h-3z" fill-rule="evenodd"/>
<path d="M254.4 126.9h3.5v2.1h-3.5z" fill-rule="evenodd"/>
<path d="M250.4 127.5h2.6v3.3h-2.6z" fill-rule="evenodd"/>
<path d="M258.6 124.5h3.3v2.1h-3.3z" fill-rule="evenodd"/>
<path d="M192.8 97h4.6v3.7h-4.6z" fill-rule="evenodd"/>
<path d="M74.6 69h8.2v3.2h-8.2z" fill-rule="evenodd"/>
<path d="M188.8 162.1h17.3v3.6h-17.3z" fill-rule="evenodd"/>
</g>
<path d="M199 164.7v.5" fill="none" stroke="#000" stroke-width=".21"/>
<g fill="#fff">
<path d="M63.7 38.2h19.2v3.6h-19.2z" fill-rule="evenodd"/>
<path d="M89.4 38.2h19.2v3.6h-19.2z" fill-rule="evenodd"/>
<path d="M115.2 38.2h19.2v3.6h-19.2z" fill-rule="evenodd"/>
<path d="M140.2 38.2h19.2v3.6h-19.2z" fill-rule="evenodd"/>
<path d="M166.6 38.2h19.3v3.6h-19.3z" fill-rule="evenodd"/>
<path d="M192.4 38.2h19.2v3.6h-19.2z" fill-rule="evenodd"/>
<path d="M218.1 38.2h19.2v3.6h-19.2z" fill-rule="evenodd"/>
<path d="M243.9 38.2h19.2v3.6h-19.2z" fill-rule="evenodd"/>
<path d="M177.6 69h8.1v3.2h-8.1z" fill-rule="evenodd"/>
<path d="M173.1 85.3h2.5v4.5h-2.5z" fill-rule="evenodd"/>
<path d="M168.2 85.4h2.6v4.4h-2.6z" fill-rule="evenodd"/>
<path d="M163.7 85.3h2.5v4.4h-2.5z" fill-rule="evenodd"/>
<path d="M106.4 170.1h9.7v3.8h-9.7z" fill-rule="evenodd"/>
<path d="M207.4 170.1h9.8v3.8h-9.8z" fill-rule="evenodd"/>
<path d="M224.9 194.6h16.2v4.8h-16.2z" fill-rule="evenodd"/>
<path d="M248.2 194.3h9.5v3.6h-9.5z" fill-rule="evenodd"/>
<path d="M259.8 189.8h31.7v3.6h-31.7z" fill-rule="evenodd"/>
<path d="M279.4 198.8h12v3.6h-12z" fill-rule="evenodd"/>
</g>
<path d="M283.4 201.4v.5M286.8 201.4v.5" fill="none" stroke="#000" stroke-width=".21"/>
<g fill="#fff">
<path d="M248.2 189.8h9.5v3.6h-9.5z" fill-rule="evenodd"/>
<path d="M259.7 194.3h31.7v3.6h-31.7z" fill-rule="evenodd"/>
</g>
<path d="M247 189.4h45v13.5h-45zM247 193.9h45M247 198.4h45M258.5 189.4v13.5M268.5 198.4v4.5M278.2 198.4v4.5" fill="none" stroke="#000" stroke-width=".6"/>
<path d="M3.2 .1h293.7v207.6h-293.7z" fill="none" stroke="#000" stroke-width=".21"/>
<path d="M27.8 5h264.2v197.9h-264.2z" fill="none" stroke="#000" stroke-width=".6" stroke-linecap="butt"/>
<text font-size="4.9" x="224.9" y="199">风机60KW</text>
<g font-size="4">
<text x="106.4" y="173.6">烘箱一</text>
<text x="207.5" y="173.6">烘箱二</text>
</g>
<g font-size="3.8">
<text x="69.5" y="35.4">正 涂</text>
<text x="95.2" y="35.4">正 涂</text>
<text x="120.9" y="35.4">正涂</text>
<text x="146" y="35.4">正涂</text>
<text x="172.4" y="35.4">正 涂</text>
<text x="198.2" y="35.4">正 涂</text>
<text x="223.9" y="35.4">正 涂</text>
<text x="249.6" y="35.4">正涂</text>
<text x="63.7" y="41.5">一 区热 风 机</text>
<text x="89.4" y="41.5">二 区热 风 机</text>
<text x="115.2" y="41.5">三区 热 风 机</text>
<text x="140.2" y="41.5">四 区 热 风机</text>
<text x="166.7" y="41.5">五 区 热风 机</text>
<text x="192.4" y="41.5">六 区热 风 机</text>
<text x="218.1" y="41.5">七 区热 风 机</text>
<text x="243.9" y="41.5">八区 热 风 机</text>
<text x="56.2" y="53.5">1C</text>
<text x="56.6" y="58">1B</text>
<text x="56.8" y="62.9">1A</text>
<text x="64.1" y="100.4">A15</text>
<text x="89.9" y="100.4">A16</text>
<text x="115.6" y="100.4">A17</text>
<text x="141.3" y="100.4">A18</text>
<text x="167" y="100.4">A25</text>
<text x="192.8" y="100.4">A26</text>
<text x="218.6" y="100.4">A27</text>
<text x="244.3" y="100.4">A28</text>
<text x="62.1" y="159.4">1区 热风</text>
<text x="87.7" y="159.4">2区热 风</text>
<text x="113.5" y="159.4">3区 热 风</text>
<text x="139.3" y="159.4">4区 热 风</text>
<text x="165" y="159.4">5区 热 风</text>
<text x="190.7" y="159.4">6区 热风</text>
<text x="216.4" y="159.4">7区热 风</text>
<text x="242.2" y="159.4">8区 热 风</text>
<text x="60.1" y="165.4">电 机 7</text>
<text x="71.6" y="165.4">5KW</text>
<text x="85.8" y="165.4">电 机7</text>
<text x="97.4" y="165.4">5KW</text>
<text x="111.6" y="165.4">电机 7</text>
<text x="123.1" y="165.4">5KW</text>
<text x="137.4" y="165.4">电机 7</text>
<text x="148.8" y="165.4">5KW</text>
<text x="163.1" y="165.4">电 机 7</text>
<text x="174.6" y="165.4">5KW</text>
<text x="188.8" y="165.4">电 机 7</text>
<text x="200.3" y="165.4">5KW</text>
<text x="214.5" y="165.4">电 机7</text>
<text x="226" y="165.4">5KW</text>
<text x="240.3" y="165.4">电机 7</text>
<text x="251.8" y="165.4">5KW</text>
<text x="248.2" y="197.6">图纸类型</text>
<text x="248.2" y="193.1">设备名称</text>
<text x="259.7" y="197.6">正涂热风主回路原理5</text>
<text x="259.8" y="193.1">2+2复 合 涂 布 机</text>
<text x="248.4" y="202.1">序 号</text>
<text x="259.7" y="202.1">第 6 张</text>
<text x="269.7" y="202.1">日 期</text>
<text x="279.4" y="202.1">25</text>
<text x="284.6" y="202.1">8</text>
<text x="287.9" y="202.1">20</text>
</g>
<g font-size="3.4">
<text x="67" y="147.2">M51</text>
<text x="92.7" y="147.2">M52</text>
<text x="118.5" y="147.2">M53</text>
<text x="144.3" y="147.2">M54</text>
<text x="170" y="147.2">M55</text>
<text x="195.7" y="147.2">M56</text>
<text x="221.4" y="147.2">M57</text>
<text x="247.2" y="147.2">M58</text>
</g>
<g font-size="3.3">
<text x="74.7" y="72">(C100)</text>
<text x="76" y="67.7">QF10</text>
<text x="177.6" y="72">(C100)</text>
<text x="178.9" y="67.7">QF20</text>
<text x="62.9" y="94.5">L1</text>
<text x="67.3" y="94.4">L2</text>
<text x="72.2" y="94.4">L3</text>
<text x="88.6" y="94.5">L1</text>
<text x="93.1" y="94.4">L2</text>
<text x="97.9" y="94.4">L3</text>
<text x="114.4" y="94.5">L1</text>
<text x="118.9" y="94.4">L2</text>
<text x="123.7" y="94.4">L3</text>
<text x="140.2" y="94.5">L1</text>
<text x="144.6" y="94.4">L2</text>
<text x="149.5" y="94.4">L3</text>
<text x="165.9" y="94.5">L1</text>
<text x="170.3" y="94.4">L2</text>
<text x="175.2" y="94.4">L3</text>
<text x="191.6" y="94.5">L1</text>
<text x="196" y="94.4">L2</text>
<text x="200.9" y="94.4">L3</text>
<text x="217.3" y="94.5">L1</text>
<text x="221.8" y="94.4">L2</text>
<text x="226.6" y="94.4">L3</text>
<text x="243.1" y="94.5">L1</text>
<text x="247.6" y="94.4">L2</text>
<text x="252.4" y="94.4">L3</text>
<text x="64.1" y="120.3">U</text>
<text x="68.4" y="120.5">V</text>
<text x="72.2" y="120.3">W</text>
<text x="89.8" y="120.3">U</text>
<text x="94.1" y="120.5">V</text>
<text x="97.9" y="120.3">W</text>
<text x="115.6" y="120.3">U</text>
<text x="119.8" y="120.5">V</text>
<text x="123.6" y="120.3">W</text>
<text x="141.3" y="120.3">U</text>
<text x="145.6" y="120.5">V</text>
<text x="149.4" y="120.3">W</text>
<text x="167" y="120.3">U</text>
<text x="171.4" y="120.5">V</text>
<text x="175.2" y="120.3">W</text>
<text x="192.8" y="120.3">U</text>
<text x="197.1" y="120.5">V</text>
<text x="200.9" y="120.3">W</text>
<text x="218.5" y="120.3">U</text>
<text x="222.8" y="120.5">V</text>
<text x="226.6" y="120.3">W</text>
<text x="244.3" y="120.3">U</text>
<text x="248.5" y="120.5">V</text>
<text x="252.3" y="120.3">W</text>
</g>
<g font-size="2.9">
<text x="77.4" y="111.5">C0M</text>
<text x="103.2" y="111.5">C0M</text>
<text x="128.9" y="111.5">C0M</text>
<text x="154.6" y="111.5">C0M</text>
<text x="180.3" y="111.5">C0M</text>
<text x="206.1" y="111.5">C0M</text>
<text x="231.8" y="111.5">C0M</text>
<text x="257.5" y="111.5">C0M</text>
</g>
<g font-size="2.7">
<text x="60.9" y="85.3" transform="rotate(90 60.9 85.3)">1A10</text>
<text x="65.5" y="85.4" transform="rotate(90 65.5 85.4)">1B10</text>
<text x="70.3" y="85.3" transform="rotate(90 70.3 85.3)">1C10</text>
<text x="163.9" y="85.3" transform="rotate(90 163.9 85.3)">1A20</text>
<text x="168.5" y="85.4" transform="rotate(90 168.5 85.4)">1B20</text>
<text x="173.3" y="85.3" transform="rotate(90 173.3 85.3)">1C20</text>
<text x="60.9" y="127.2" transform="rotate(90 60.9 127.2)">U51</text>
<text x="65.7" y="127.3" transform="rotate(90 65.7 127.3)">V51</text>
<text x="70.5" y="127.5" transform="rotate(90 70.5 127.5)">W51</text>
<text x="86.7" y="127.2" transform="rotate(90 86.7 127.2)">U52</text>
<text x="91.5" y="127.3" transform="rotate(90 91.5 127.3)">V52</text>
<text x="96.3" y="127.5" transform="rotate(90 96.3 127.5)">W52</text>
<text x="112.5" y="127.2" transform="rotate(90 112.5 127.2)">U53</text>
<text x="117.2" y="127.3" transform="rotate(90 117.2 127.3)">V53</text>
<text x="122" y="127.5" transform="rotate(90 122 127.5)">W53</text>
<text x="138.2" y="127.2" transform="rotate(90 138.2 127.2)">U54</text>
<text x="142.9" y="127.3" transform="rotate(90 142.9 127.3)">V54</text>
<text x="147.8" y="127.5" transform="rotate(90 147.8 127.5)">W54</text>
<text x="163.9" y="127.2" transform="rotate(90 163.9 127.2)">U55</text>
<text x="168.7" y="127.3" transform="rotate(90 168.7 127.3)">V55</text>
<text x="173.5" y="127.5" transform="rotate(90 173.5 127.5)">W55</text>
<text x="189.6" y="127.2" transform="rotate(90 189.6 127.2)">U56</text>
<text x="194.4" y="127.3" transform="rotate(90 194.4 127.3)">V56</text>
<text x="199.2" y="127.5" transform="rotate(90 199.2 127.5)">W56</text>
<text x="215.4" y="127.2" transform="rotate(90 215.4 127.2)">U57</text>
<text x="220.2" y="127.3" transform="rotate(90 220.2 127.3)">V57</text>
<text x="224.9" y="127.5" transform="rotate(90 224.9 127.5)">W57</text>
<text x="241.2" y="127.2" transform="rotate(90 241.2 127.2)">U58</text>
<text x="245.9" y="127.3" transform="rotate(90 245.9 127.3)">V58</text>
<text x="250.7" y="127.5" transform="rotate(90 250.7 127.5)">W58</text>
</g>
<g font-size="2.5">
<text x="77.3" y="115">D11</text>
<text x="103" y="115">D12</text>
<text x="128.8" y="115">D13</text>
<text x="154.5" y="115">D14</text>
<text x="180.2" y="115">D15</text>
<text x="206" y="115">D16</text>
<text x="231.8" y="115">D17</text>
<text x="257.5" y="115">D18</text>
</g>
<g font-size="2.3">
<text x="72.4" y="98.5">+10V</text>
<text x="72.8" y="101.6">AI1</text>
<text x="98.1" y="98.5">+10V</text>
<text x="98.5" y="101.6">AI1</text>
<text x="123.9" y="98.5">+10V</text>
<text x="124.3" y="101.6">AI1</text>
<text x="149.6" y="98.5">+10V</text>
<text x="150.1" y="101.6">AI1</text>
<text x="175.3" y="98.5">+10V</text>
<text x="175.8" y="101.6">AI1</text>
<text x="201.1" y="98.5">+10V</text>
<text x="201.5" y="101.6">AI1</text>
<text x="226.8" y="98.5">+10V</text>
<text x="227.2" y="101.6">AI1</text>
<text x="252.6" y="98.5">+10V</text>
<text x="253" y="101.6">AI1</text>
<text x="72.8" y="105.2">GND</text>
<text x="98.6" y="105.2">GND</text>
<text x="124.3" y="105.2">GND</text>
<text x="150.1" y="105.2">GND</text>
<text x="175.8" y="105.2">GND</text>
<text x="201.5" y="105.2">GND</text>
<text x="227.3" y="105.2">GND</text>
<text x="253" y="105.2">GND</text>
</g>
<g font-size="2.1">
<text x="72.7" y="109.1">DI2</text>
<text x="72.8" y="113.1">COM</text>
<text x="98.4" y="109.1">DI2</text>
<text x="98.5" y="113.1">COM</text>
<text x="124.2" y="109.1">DI2</text>
<text x="124.3" y="113.1">COM</text>
<text x="149.9" y="109.1">DI2</text>
<text x="150.1" y="113.1">COM</text>
<text x="175.6" y="109.1">DI2</text>
<text x="175.8" y="113.1">COM</text>
<text x="201.4" y="109.1">DI2</text>
<text x="201.5" y="113.1">COM</text>
<text x="227.1" y="109.1">DI2</text>
<text x="227.2" y="113.1">COM</text>
<text x="252.8" y="109.1">DI2</text>
<text x="253" y="113.1">COM</text>
<text x="73" y="116.1">DI1</text>
<text x="98.8" y="116.1">DI1</text>
<text x="124.5" y="116.1">DI1</text>
<text x="150.2" y="116.1">DI1</text>
<text x="176" y="116.1">DI1</text>
<text x="201.7" y="116.1">DI1</text>
<text x="227.4" y="116.1">DI1</text>
<text x="253.2" y="116.1">DI1</text>
<text x="74.2" y="128.8">KA61</text>
<text x="78.4" y="126.4">SA51</text>
<text x="100" y="128.8">KA61</text>
<text x="104.2" y="126.4">SA52</text>
<text x="125.8" y="128.8">KA61</text>
<text x="130" y="126.4">SA53</text>
<text x="151.5" y="128.8">KA61</text>
<text x="155.7" y="126.4">SA54</text>
<text x="177.2" y="128.8">KA62</text>
<text x="181.4" y="126.4">SA55</text>
<text x="202.9" y="128.8">KA62</text>
<text x="207.2" y="126.4">SA56</text>
<text x="228.7" y="128.8">KA62</text>
<text x="232.9" y="126.4">SA57</text>
<text x="254.5" y="128.8">KA62</text>
<text x="258.6" y="126.4">SA58</text>
</g>
</svg>
